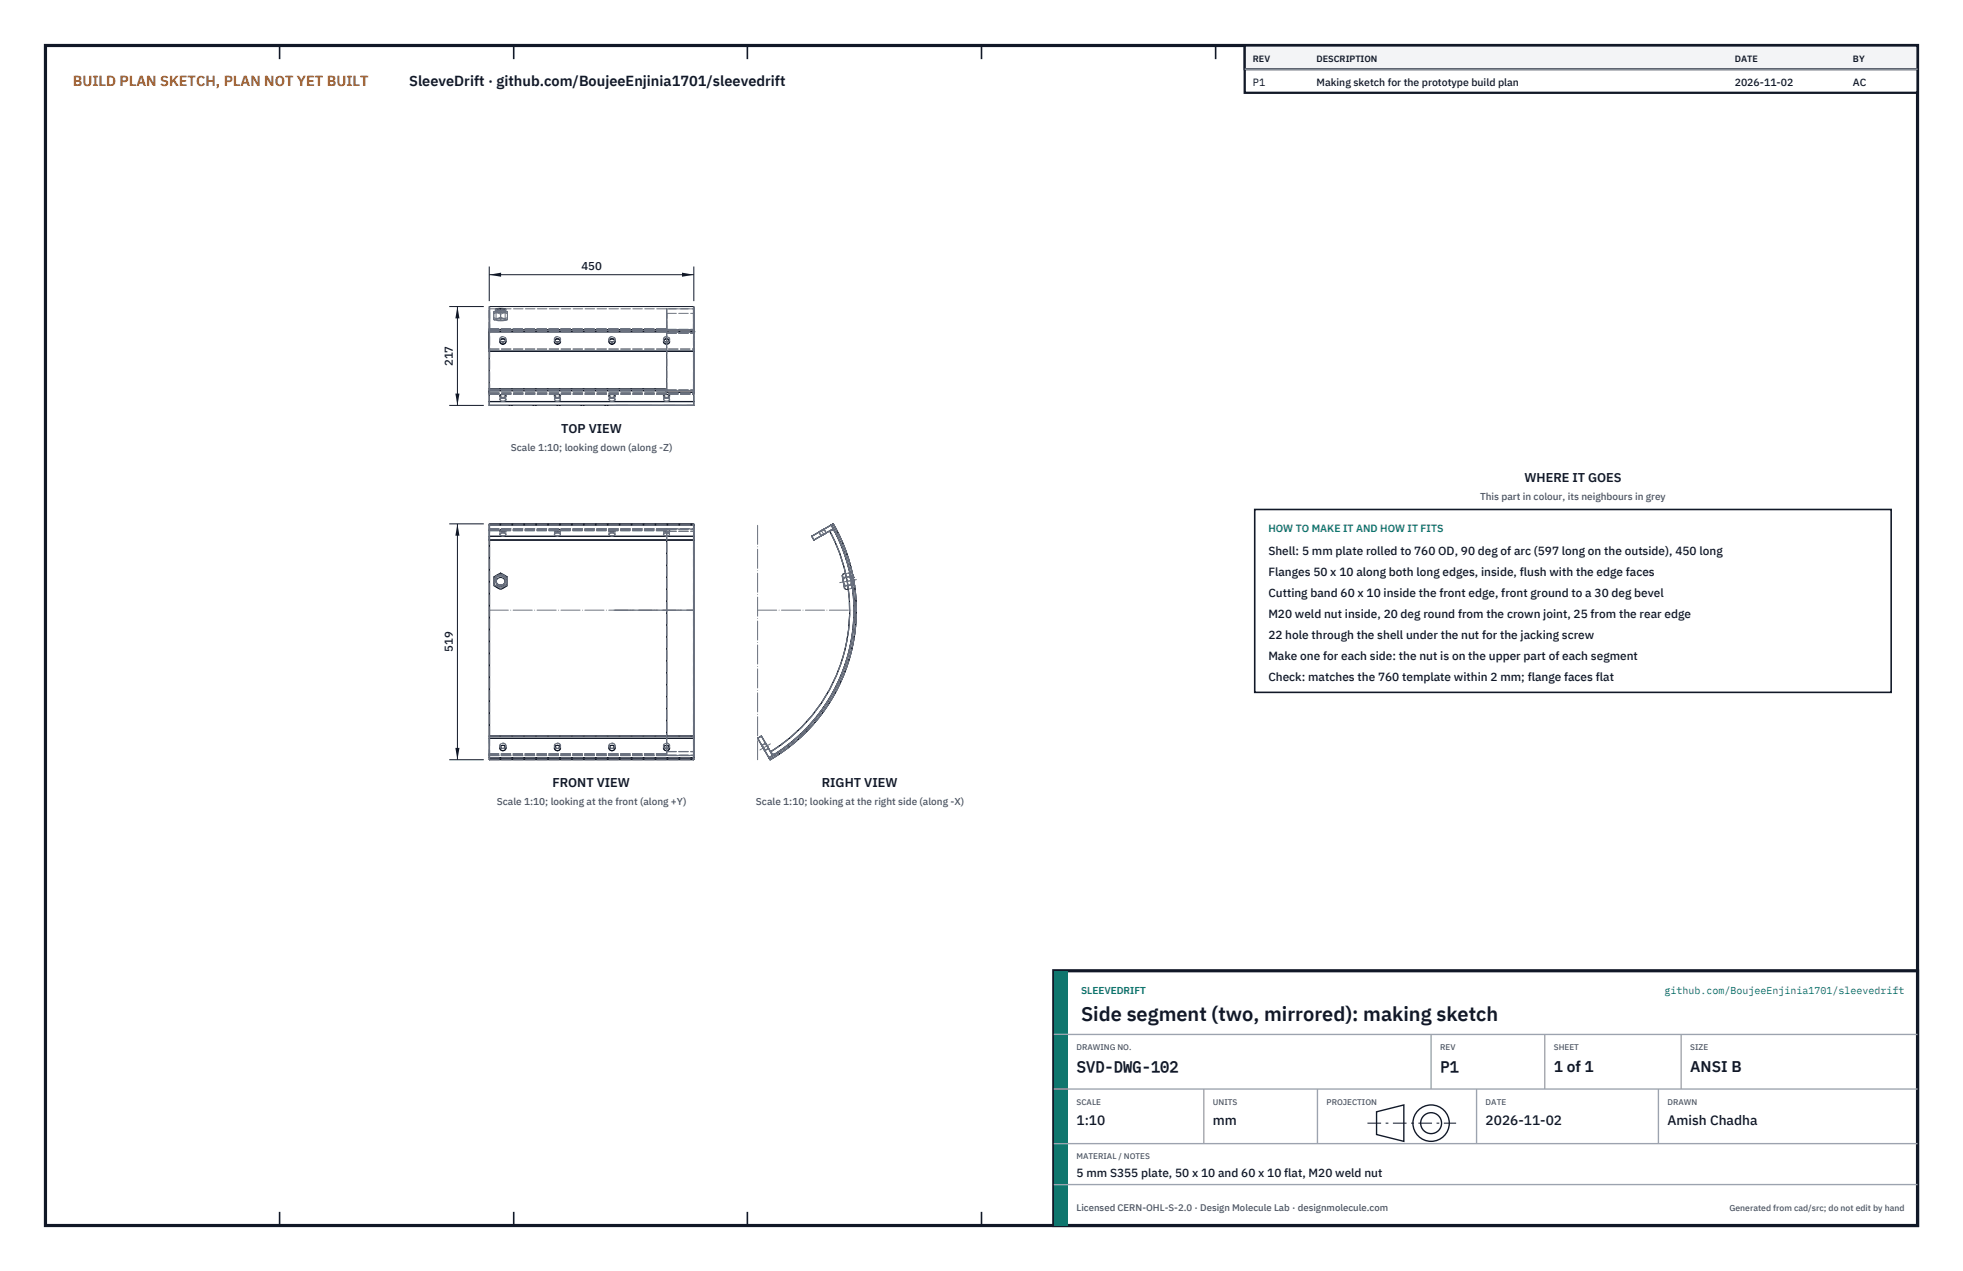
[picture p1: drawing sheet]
<svg xmlns="http://www.w3.org/2000/svg" width="432mm" height="279mm" viewBox="0 0 432 279" stroke-linecap="round" stroke-linejoin="round" font-family="sans-serif">
<path d="M10 10h411.8v259.4h-411.8z" fill="none" stroke="#111827" stroke-width=".7" stroke-linecap="butt"/>
<g fill="none" stroke="#111827" stroke-width=".35">
<path d="M61.5 10v3M113 10v3M164.4 10v3M215.9 10v3M267.4 10v3M318.9 10v3M370.3 10v3M61.5 266.4v3M113 266.4v3M164.4 266.4v3M215.9 266.4v3M267.4 266.4v3"/>
<path d="M318.9 266.4v3M370.3 266.4v3"/>
</g>
<g fill="none" stroke="#111727" stroke-width=".22">
<path d="M107.6 72.8l.1 .1zM107.6 77.2h.1M107.7 77.2h.1M107.7 72.9v.1M107.7 73v4.2M107.7 77.2h44.9M107.7 72.9h44.9M107.7 73h44.9M107.7 72.4v.1M107.7 72.9h.1M107.7 67.4l-.1 18.1M107.7 67.4v5"/>
<path d="M107.7 72.5v.4M107.7 72.4h44.8M107.7 72.5h44.8M107.7 72.8h44.8M107.7 67.4h44.8M108.9 67.9l1.4-.1 1 .2a2.95 2.95 0 0 1-2.4-.1zM109 68l1.1 .2M109 68h.1M109 68l1.1-.1 1.1 .1-1.1 .2M110 75.1a.66 .66 0 0 0 .6 .5 .66 .66 0 0 0 .7-.5M110 75.1a.66 .66 0 0 1 .6-.6 .66 .66 0 0 1 .7 .6M110 74.8l.6 .4z"/>
<path d="M110.1 68.2h.1M110.6 75.2l.6-.4zM122 75.1a.66 .66 0 0 0 .6 .5 .66 .66 0 0 0 .7-.5M122 75.1a.66 .66 0 0 1 .6-.6 .66 .66 0 0 1 .7 .6M122 74.8l.6 .4zM122.6 75.2l.6-.4zM134 75.1a.66 .66 0 0 0 .6 .5 .66 .66 0 0 0 .7-.5M134 75.1a.66 .66 0 0 1 .6-.6 .66 .66 0 0 1 .7 .6M134 74.8l.6 .4zM134.6 75.2l.6-.4zM146 75.1a.66 .66 0 0 0 .6 .5 .66 .66 0 0 0 .7-.5M146 75.1a.66 .66 0 0 1 .6-.6 .66 .66 0 0 1 .7 .6"/>
<path d="M146 74.8l.6 .4zM146.6 74.5v.7M146.6 75.2l.6-.4zM146.6 77.2l.1 9M152.5 72.4v.1M152.5 72.9h.1M152.5 67.4l.1 21.7M152.5 67.4v5M152.5 72.5l.1 .4M152.6 77.2h.1M152.6 72.9h.1M152.6 72.9v.1"/>
<path d="M152.6 73v15.2M152.6 72.8v.1M152.6 72.8h-.1M152.6 72.8l-.1 .1M107.6 85.9v.5M107.6 85.9v.6M107.6 85.5h.1M107.6 85.8v.1M107.6 85.9h.1M107.6 85.5h38.8M107.6 89.1h.1M107.6 85.5v.3"/>
<path d="M107.6 85.9v3.2M107.6 85.8h38.8M107.6 85.9h38.8M107.7 89.1h.1M107.7 88.2v.1M107.7 85.9v2.3M107.7 88.3v.8M107.7 89.1h44.9M107.7 88.3h44.9M107.7 88.2h44.9M110 86.8a.97 .97 0 0 1 1.3 .2 .88 .88 0 0 1-1.4 0zM110.1 86.9l.2-.1a.71 .71 0 0 1 1 .3 .89 .89 0 0 1-1.3 0z"/>
<path d="M122 86.8a.97 .97 0 0 1 1.3 .2 .87 .87 0 0 1-1.4 0zM122.1 86.9l.2-.1a.71 .71 0 0 1 1 .3 .89 .89 0 0 1-1.3 0zM134 86.8a.97 .97 0 0 1 1.3 .2 .88 .88 0 0 1-1.4 0zM134.1 86.9l.2-.1a.71 .71 0 0 1 1 .3 .89 .89 0 0 1-1.3 0zM146 86.8a.97 .97 0 0 1 1.3 .2 .87 .87 0 0 1-1.4 0zM146.1 86.9l.2-.1a.71 .71 0 0 1 1 .3 .89 .89 0 0 1-1.3 0zM146.4 85.8v.1M146.4 85.9h.1M146.4 85.5v.3M146.4 85.8h.2M146.7 86.2h.1M146.7 86.2h5.9"/>
<path d="M152.6 89.1h.1M152.6 88.2v.1M152.6 86.2h.1M152.6 88.3v.8M107.6 116.3h.1M107.6 116.4v.2M107.6 116.7h.1M107.6 115.4h.1M107.7 118.7h.1M107.6 115.2v51.3M107.7 117.9h.1M107.7 115.4l-.1 .1"/>
<path d="M107.7 115.4h.1M107.7 115.4v2.5M107.7 117.9v44.4M107.7 118.7h44.9M107.7 117.9h44.9M107.7 115.4h44.9M107.7 115.2h.1M107.7 115.2h-.1M107.7 115.3l-.1 .1M107.7 115.3v.1M107.7 115.2h44.8M107.7 115.2v.1"/>
<path d="M107.7 115.3h44.8M110 116.5a.97 .97 0 0 1 1.3 .1 .88 .88 0 0 1-1.4 0zM110.1 116.5l.2-.1a.71 .71 0 0 1 1 .3l-.5 .3h-.4l-.4-.2zM122 116.5a.97 .97 0 0 1 1.3 .1 .87 .87 0 0 1-1.4 0zM122.1 116.5l.2-.1a.71 .71 0 0 1 1 .3l-.5 .3h-.4l-.4-.2zM134 116.5a.97 .97 0 0 1 1.3 .1 .88 .88 0 0 1-1.4 0zM134.1 116.5l.2-.1a.71 .71 0 0 1 1 .3l-.5 .3h-.4l-.4-.2zM146 116.5a.97 .97 0 0 1 1.3 .1 .87 .87 0 0 1-1.4 0zM146.1 116.5l.2-.1a.71 .71 0 0 1 1 .3l-.5 .3h-.4l-.4-.2zM146.6 116.8v.2M146.6 118.7v43.1M146.7 116.8v.2"/>
<path d="M146.7 118.7v43.1M152.5 115.2h.1M152.5 115.3l.1 .1M152.5 115.3v.1M152.5 115.2v.1M152.6 118.7h.1M152.6 117.9h.1M152.6 115.4v.1M152.6 115.4h.1M152.6 115.4v2.5M152.6 117.9v44.4M152.6 115.2v51.3"/>
<path d="M178.6 117.9l.4 .8M178.6 117.9h.1M179 118.7h.1M182.5 116.8a36.5 36.5 0 0 1-13 48.4M182.5 116.7v.1M182.5 116.7l.1 .1M182.6 116.8a36.6 36.6 0 0 1-13 48.4M182.6 116.8h-.1M182.8 115.4h.1M182.8 115.4v.1M182.8 115.4l-4.2 2.5M182.8 115.5l-4.2 2.4"/>
<path d="M182.8 115.5l.5 .7M182.9 115.4l-.1 .1M182.9 115.4l.4 .8M182.9 115.4a37.5 37.5 0 0 1-13.7 51.2M182.9 115.3v.1M182.9 115.3l.1 .1M183 115.4a37.6 37.6 0 0 1-13.8 51.2M183 115.4h-.1M183.2 115.2h.1M183.2 115.2l-.3 .1M183.3 115.2a37.9 37.9 0 0 1-13.9 51.7M183.3 115.2l-.3 .2"/>
<path d="M183.3 116.2l-4.3 2.5M183.3 116.3h.1M183.3 116.3l-.3 .2M183.3 116.3l-4.2 2.4M183.3 116.2v.1M183.3 116.2h.1M183.3 116.3v.1M183.3 116.3l-.8 .4M183.3 115.2a38 38 0 0 1-13.9 51.8M183.3 115.2h.1M183.3 116.4a37.4 37.4 0 0 1-13.3 49.6M183.3 116.4l-.7 .4"/>
<path d="M183.4 116.3a37.5 37.5 0 0 1-13.3 49.7M183.4 116.3l-.1 .1M183.4 116.3l.1 .3M109.1 127.8a1 1 0 0 0 1 .8 1 1 0 0 0 1-.8M110.1 126l-1.5 .8v1.9l.5 .3a1.29 1.29 0 0 0 2 .1 1.02 1.02 0 0 0 .5-1.3v-.8M110.1 126l1.5 .8v.2M110.1 126.2l-1.5 .8M110.1 126.2l1.5 .8M110.1 126v.2M185.5 126.2l-.2 .4 .3 .4M185.5 126.2a1.98 1.98 0 0 0 0 1.7 1.98 1.98 0 0 0 .6 1.7M185.6 127v.9l.3 .8"/>
<path d="M185.9 128.7l-.1 .5 .3 .4M186 126.1l-.5 .1M186.2 126.9l-.6 .1M186.5 128.6l-.6 .1M186.6 129.5l-.5 .1M187.2 126.8l-.1-.3 .2 .5M187.2 127.2l.1 .1M187.3 127.5h.1M187.5 128.2v.2M187.5 126.5l.1 .5M187.5 128.5l.1 .2M187.6 126.4v.2"/>
<path d="M187.6 126.5v.2M187.7 126.8h.1M187.7 126.9v.1M187.7 126.9h.1M187.7 127.2l.1 .1M187.8 127.3v.1M187.8 127.5l.1 .4-.1-.2M187.8 128.1v.2M187.9 128.4v.2M187.9 128v.3zM187.9 128.4l.1 .3M188 128.5v.1"/>
<path d="M107.6 166.9l.1 .1M107.6 166.6l.1 .1M107.6 166.5h.1M107.6 166.5l.1 .1M107.6 166.6v.3M107.7 161.8h.1M107.7 162.3h.1M107.7 166.6h.1M107.7 162.3v4.2M107.7 162.3h44.9M107.7 166.5h44.9M107.7 161.8h44.9"/>
<path d="M107.7 166.6h-.1M107.7 167h.1M107.7 166.6v.1M107.7 167h44.8M107.7 166.7v.3M107.7 166.7h44.8M110 164.4a.66 .66 0 0 0 .6 .6 .66 .66 0 0 0 .7-.6M110 164.4a.66 .66 0 0 1 .6-.5 .66 .66 0 0 1 .7 .5M110 164.2l.6 .3zM110.6 164.5l.6-.3zM122 164.4a.66 .66 0 0 0 .6 .6 .66 .66 0 0 0 .7-.6M122 164.4a.66 .66 0 0 1 .6-.5 .66 .66 0 0 1 .7 .5"/>
<path d="M122 164.2l.6 .3zM122.6 164.5l.6-.3zM134 164.4a.66 .66 0 0 0 .6 .6 .66 .66 0 0 0 .7-.6M134 164.4a.66 .66 0 0 1 .6-.5 .66 .66 0 0 1 .7 .5M134 164.2l.6 .3zM134.6 164.5l.6-.3zM146 164.4a.66 .66 0 0 0 .6 .6 .66 .66 0 0 0 .7-.6M146 164.4a.66 .66 0 0 1 .6-.5 .66 .66 0 0 1 .7 .5M146 164.2l.6 .3zM146.6 163.9v.6M146.6 164.5l.6-.3zM152.5 167h.1"/>
<path d="M152.5 166.6v.1M152.5 166.7v.3M152.6 166.6h.1M152.6 162.3h.1M152.6 161.8h.1M152.6 162.3v4.2M152.6 165.2v1.4M152.6 166.9l-.1 .1M152.6 166.6l-.1 .1M152.6 166.5h.1M152.6 166.5v.1M152.6 166.6v.3"/>
<path d="M166.7 162.3l2.4 4.2M166.7 162.3h.1M167.5 161.8h.1M167.5 161.8l-.8 .5M167.5 161.8l2.4 4.3M167.5 161.8l2.5 4.2M169.1 166.5l.1 .1M169.1 166.5h.1M169.2 166.7l.1 .3M169.2 166.6v.1M169.2 166.6h.1M169.2 166.6l.2 .3"/>
<path d="M169.3 167h.1M169.4 166.9v.1M169.4 166.9l-.1 .1M169.5 165.3l.5 .7M169.5 165.2v.1M169.5 165.2h.1M169.6 165.2l-.1 .1M169.6 165.2l.4 .8M169.8 165.8l.2 .2M169.9 166.1h.1M169.9 166.1l-.8 .4M169.9 166.1l-.7 .5"/>
<path d="M170 166l-.1 .1M170 166h.1M170.3 165.9l-.2 .1"/>
<circle cx="110.6" cy="75" r=".65"/>
<circle cx="122.6" cy="75" r=".65"/>
<circle cx="134.6" cy="75" r=".65"/>
<circle cx="146.6" cy="75" r=".65"/>
<circle cx="110.1" cy="127.9" r="1"/>
<circle cx="110.1" cy="127.9" r="1.42"/>
<circle cx="110.6" cy="164.4" r=".65"/>
<circle cx="122.6" cy="164.4" r=".65"/>
<circle cx="134.6" cy="164.4" r=".65"/>
<circle cx="146.6" cy="164.4" r=".65"/>
</g>
<g fill="none" stroke="#6a7180" stroke-width=".22" stroke-dasharray="2.1 .5">
<path d="M107.6 72.9v-5.4M107.6 72.9v-5.1M107.6 67.8v5M107.6 72.5h.1M107.6 77.2v-.5M107.6 72.5v.2M107.6 72.5v-.1M107.6 72.7h.1M107.6 72.3v.1M107.6 72.7v-.4M107.6 72.3h.1M107.6 72.7h38.8"/>
<path d="M107.6 72.3h38.8M107.6 72.8l.1 .1M107.6 76.7h.1M107.6 76.7l.1 .1M107.6 72.5h38.8M107.6 72.4h38.8M107.7 72.4h44.9M107.7 72.4l-.1 .1M107.7 76.7h44.9M107.7 76.7v-4.2M107.7 72.5h44.9M107.7 76.7v.1"/>
<path d="M107.7 76.8h44.9M107.7 72.5h-.1M107.7 72.5v-.1M107.7 72.4v.1M107.7 77.2v-.4M107.7 72.5v.4M107.7 67.9l-.1-.1M107.7 67.9h44.8M107.7 72.9h44.8M107.7 67.9v5M108.6 68.7l.8-.3 .7 .1M108.6 69v-.4"/>
<path d="M108.6 68.6v.1M108.6 69.8v.4M108.6 70.2v-.1M108.6 70.1l.8 .3 .7-.1M108.6 68.7v1.1M108.6 69v1.1M108.7 68.5l1.4-.2M108.7 70.3l.3-.2 1.1-.1M108.7 68.5l-.1 .1M108.7 70.3l-.1-.1M109 68.4h.1M109 68h.1"/>
<path d="M109 68.4v-.4M109 68l1.1 .3M109 68.4l1.1 .2M109.1 68.5l1-.2M109.1 70.3l1-.2M109.1 68.5v1.8M110 75.1v-.5M110 74.6a.66 .66 0 0 1 .6-.6 .66 .66 0 0 1 .7 .6M110 74.8v-.2M110.1 68.5l.8-.1 .7 .3M110.1 68.5v1.2M110.1 69.1l-.7-.3-.8 .2"/>
<path d="M110.1 68.3l1.4 .2M110.1 69.7l-.7 .3-.8-.2M110.1 70.3l.8 .1 .7-.3M110.1 70l1.1 .1 .3 .2M110.1 69.1v1.2M110.1 68.3l1 .2M110.1 70.1l1 .2M110.1 68.2v.1M110.1 68.3l1.1-.3M110.1 68.6l1.1-.2M110.1 68.6v.1M110.1 68.7l1.2-.2-1.2-.2-1.2 .2 1.2 .2"/>
<path d="M110.6 75.2a.65 .65 0 0 1-.6-.9 .65 .65 0 0 1 1.1-.2 .6 .6 0 0 1 .1 .7 .6 .6 0 0 1-.6 .4M111.1 68.5a2.96 2.96 0 0 1-2 0M111.1 70.3a2.97 2.97 0 0 1-2 0M111.1 68.5v1.8M111.2 68h.1M111.2 68.4v-.4M111.2 68.4h.1M111.2 68.4l-1.1-.2-1.1 .2M111.2 68.4l-1.1-.1-1.1 .1M111.3 74.6l-.1 .2M111.3 75.1v-.5M111.5 68.5a3.5 3.5 0 0 1-2.8 0"/>
<path d="M111.5 70.3a4.9 4.9 0 0 1-2.8 0M111.5 68.5l.1 .1M111.5 70.3l.1-.1M111.6 68.7v1.1M111.6 69.8l-.7 .2-.8-.3M111.6 69l-.7-.2-.8 .3M111.6 68.7v-.1M111.6 68.6v.4M111.6 69v1.1M111.6 70.1v.1M111.6 70.2v-.4M122 75.1v-.5"/>
<path d="M122 74.6a.66 .66 0 0 1 .6-.6 .66 .66 0 0 1 .7 .6M122 74.8v-.2M122.6 75.2a.65 .65 0 0 1-.6-.9 .65 .65 0 0 1 1.1-.2 .6 .6 0 0 1 .1 .7 .6 .6 0 0 1-.6 .4M123.3 74.6l-.1 .2M123.3 75.1v-.5M134 75.1v-.5M134 74.6a.66 .66 0 0 1 .6-.6 .66 .66 0 0 1 .7 .6M134 74.8v-.2M134.6 75.2a.65 .65 0 0 1-.6-.9 .65 .65 0 0 1 1.1-.2 .6 .6 0 0 1 .1 .7 .6 .6 0 0 1-.6 .4M135.3 74.6l-.1 .2M135.3 75.1v-.5M146 75.1v-.5"/>
<path d="M146 74.6a.66 .66 0 0 1 .6-.6 .66 .66 0 0 1 .7 .6M146 74.8v-.2M146.4 72.5v.2M146.4 72.5v-.1M146.4 72.7h.1M146.4 72.3v.1M146.4 72.7v-.4M146.4 72.3h.1M146.6 77.2v-2M146.6 74.5v-6.6M146.6 67.9v4.5M146.6 73.2v-.8"/>
<path d="M146.6 74.5v-5.7M146.6 68.8v4.4M146.6 73.2l.1 .1M146.6 75.2a.65 .65 0 0 1-.6-.9 .65 .65 0 0 1 1.1-.2 .6 .6 0 0 1 .2 .7 .6 .6 0 0 1-.7 .4M146.6 72.4h.1M146.6 72.4l.1 .1M146.6 73.2h.1M146.7 67.9h5.9M146.7 67.9h-.1M146.7 73.3h5.9M146.7 68.9l-.1-.1M146.7 68.9h5.9"/>
<path d="M146.7 72.4h5.9M146.7 67.9v4.5M146.7 72.4v.1M146.7 72.5h5.9M146.7 73.2v-.7M146.7 73.2h5.9M146.7 73.3h.1M146.7 73.3v-.1M146.7 68.9v4.4M147.3 74.6l-.1 .2M147.3 75.1v-.5M152.5 67.9l.1-.1"/>
<path d="M152.5 67.9v5M152.6 67.9h.1M152.6 68.9v-.1M152.6 73.3v-.1M152.6 76.7v-4.2M152.6 76.7v.1M152.6 72.5h.1M152.6 72.5v-.1M152.6 72.4v.1M152.6 77.2v-.4M152.6 72.5v.4M152.6 67.9v4.5"/>
<path d="M152.6 73.2v-.7M152.6 77.2v-8.3M152.6 68.9v4.4M152.6 73.3h.1M152.6 67.8v5M152.6 76.7v-3.8M152.6 72.9v-.4M152.6 77.2v-.5M152.6 77.2v-4.3M152.6 73.2v-.3M152.6 72.9v-.5M152.6 72.8v-4"/>
<path d="M152.6 68.8v4.4M152.6 72.8l-.1 .1M152.6 76.7h.1M152.6 72.4h.1M152.6 73.2h.1M152.6 73.2v.1M107.6 85.9v-.4M107.6 86.4v.1M107.6 85.9h.1M107.6 85.7v-.2M107.6 85.7v.1M107.6 85.5h.1"/>
<path d="M107.6 85.9v-.1M107.6 86.5l.1 .1M107.6 86.4l.1-.1M107.6 86.4h.1M107.6 85.9l.1-.1M107.6 85.7h38.8M107.6 85.5h38.8M107.6 85.8h38.8M107.6 85.9h38.8M107.7 85.8h38.7M107.7 85.8l-.1 .1M107.7 89.1v-2.4"/>
<path d="M107.7 86.7h44.9M107.7 86.7l-.1-.1M107.7 86.6v.1M107.7 86.6h44.9M107.7 86.6h-.1M107.7 86.6v-.8M107.7 85.8h44.9M107.7 85.8v.1M107.7 85.8h.1M107.7 86.6h44.8M107.7 86.3h44.8M107.7 86.3v-18.9"/>
<path d="M107.7 86.3v.1M107.7 86.4h44.8M107.7 86.4v.2M107.7 86.6h.1M107.7 86.6v-18.7M110 87.8l.6-.3M110 87.1v.7M110.6 87.5l.7 .3M110.6 87.5l.4 .1 .3 .3a.88 .88 0 0 1-1.4 0l.4-.3 .3-.1M111.3 87.1v.7M111.3 87.8a.81 .81 0 0 1-1.3 0M111.3 87.1a.81 .81 0 0 1-1.3 0"/>
<path d="M122 87.8l.6-.3M122 87.1v.7M122.6 87.5l.7 .3M122.6 87.5l.4 .1 .3 .3a.87 .87 0 0 1-1.4 0l.4-.3 .3-.1M123.3 87.1v.7M123.3 87.8a.81 .81 0 0 1-1.3 0M123.3 87.1a.81 .81 0 0 1-1.3 0M134 87.8l.6-.3M134 87.1v.7M134.6 87.5l.7 .3M134.6 87.5l.4 .1 .3 .3a.88 .88 0 0 1-1.4 0l.4-.3 .3-.1M135.3 87.1v.7"/>
<path d="M135.3 87.8a.81 .81 0 0 1-1.3 0M135.3 87.1a.81 .81 0 0 1-1.3 0M146 87.8l.6-.3M146 87.1v.7M146.4 85.7v-.2M146.4 85.7v.1M146.4 85.5h.1M146.4 85.9v-.1M146.6 85.7v.5M146.6 87.5l.7 .3M146.6 85.8h6M146.6 87.5l.4 .1 .3 .3a.87 .87 0 0 1-1.4 0l.4-.3 .3-.1"/>
<path d="M146.6 85.7h.1M146.6 85.7l.1 .1M146.7 85.7h5.9M146.7 85.7v-17.8M146.7 85.8v-.1M146.7 85.8h5.9M146.7 85.8v.4M146.7 86.2v-17.3M147.3 87.1v.7M147.3 87.8a.81 .81 0 0 1-1.3 0M147.3 87.1a.81 .81 0 0 1-1.3 0M152.5 86.6l.1-.1"/>
<path d="M152.5 86.3v-18.9M152.5 86.4v-.1M152.5 86.4v.2M152.5 86.6v-18.7M152.5 86.6h.1M152.6 89.1v-2.4M152.6 86.7v-.1M152.6 86.6v.1M152.6 86.6h.1M152.6 86.6v-.8M152.6 85.8v.1M152.6 85.8v.4"/>
<path d="M152.6 85.8h.1M152.6 85.7v-17.8M152.6 85.8v-.1M152.6 86.4v-18.5M152.6 86.4v.1M152.6 86.5v-18.7M152.6 89.1v-2.5M152.6 86.6v-.7M152.6 85.9v.3M152.6 85.7v.5M152.6 85.9v-.1M152.6 86.4l-.1-.1"/>
<path d="M152.6 86.4h-.1M152.6 86.5l-.1 .1M152.6 85.7h.1M152.6 85.7v.1M107.6 118.7v-3.5M107.6 117.9v-2.5M107.6 118.7v-2.5M107.6 116.2v-.7M107.6 116.3v.1M107.6 116.3h.1M107.6 116.6v-.3M107.6 116.7h.1"/>
<path d="M107.6 116.7v-.1M107.6 116.3h38.8M107.6 116.7h38.8M107.6 115.2h.1M107.6 115.5l.1-.1M107.6 116.4h38.8M107.6 116.6h38.8M107.6 115.4h.1M107.7 118.7v-2.4M107.7 116.3h44.9M107.7 116.3l-.1-.1M107.7 116.2v.1"/>
<path d="M107.7 116.2h44.9M107.7 116.2h-.1M107.7 116.2v-.8M107.7 115.4h44.9M107.7 115.4h.1M107.7 115.2h44.8M107.7 115.2h.1M107.7 115.4h44.8M107.7 118.7v-3.3M110 117.5a.86 .86 0 0 1 1.3-.1v.1M110 116.7v.8M110 117.5a.81 .81 0 0 1 1.3 0"/>
<path d="M110.6 117.8h-.3l-.4-.3a.87 .87 0 0 1 1.4 0l-.3 .3h-.4M110.6 117.8l-.6-.3M110.6 117l-.6-.3M111.3 116.7v.8M111.3 117.5l-.2 .2-.5 .1M111.3 116.7l-.2 .2-.5 .1M122 117.5a.86 .86 0 0 1 1.3-.1v.1M122 116.7v.8M122 117.5a.81 .81 0 0 1 1.3 0M122.6 117.8h-.3l-.4-.3a.87 .87 0 0 1 1.4 0l-.3 .3h-.4M122.6 117.8l-.6-.3M122.6 117l-.6-.3"/>
<path d="M123.3 116.7v.8M123.3 117.5l-.2 .2-.5 .1M123.3 116.7l-.2 .2-.5 .1M134 117.5a.86 .86 0 0 1 1.3-.1v.1M134 116.7v.8M134 117.5a.81 .81 0 0 1 1.3 0M134.6 117.8h-.3l-.4-.3a.87 .87 0 0 1 1.4 0l-.3 .3h-.4M134.6 117.8l-.6-.3M134.6 117l-.6-.3M135.3 116.7v.8M135.3 117.5l-.2 .2-.5 .1M135.3 116.7l-.2 .2-.5 .1"/>
<path d="M146 117.5a.86 .86 0 0 1 1.3-.1v.1M146 116.7v.8M146 117.5a.81 .81 0 0 1 1.3 0M146.4 116.3v.1M146.4 116.3h.1M146.4 116.4v.2M146.4 116.6v-.3M146.4 116.6v.1M146.4 116.7h.1M146.4 116.7v-.1M146.6 116.8v-.4M146.6 118.7v-1.7"/>
<path d="M146.6 117.8h-.3l-.4-.3a.87 .87 0 0 1 1.4 0l-.3 .3h-.4M146.6 117.8l-.6-.3M146.6 117l-.6-.3M146.6 116.4l.1-.1M146.6 116.8l.1-.1M146.6 116.8h.1M146.7 116.3h5.9M146.7 116.3l-.1 .1M146.7 116.3h.1M146.7 116.7v-.4M146.7 116.7h5.9M146.7 116.8v-.1"/>
<path d="M146.7 116.8h5.9M146.7 118.7v-1.7M147.3 116.7v.8M147.3 117.5l-.2 .2-.5 .1M147.3 116.7l-.2 .2-.5 .1M152.5 115.2h.1M152.5 115.4h.1M152.6 118.7v-2.4M152.6 116.3v-.1M152.6 116.2v.1M152.6 116.2h.1M152.6 116.2v-.8"/>
<path d="M152.6 115.4h.1M152.6 116.3h.1M152.6 116.7v-.4M152.6 118.7v-1.9M152.6 116.8v-.1M152.6 115.4h-.1M152.6 118.7v-3.5M152.6 118.7v-2.5M152.6 116.8v-.4M152.6 116.4v-.1M152.6 115.2h-.1M152.6 115.5v-.1"/>
<path d="M152.6 116.8h.1M178.6 117.9l.4 .8M178.6 117.9h.1M179 118.7h.1M179 118.7l4.3-2.5M179.1 118.7l4.2-2.4M179.1 118.7h-.1M180.1 117l1.2-.7M180.2 117l.4 .8M180.2 117h-.1M180.2 117l1.1-.7M180.6 117.8l1.2-.7"/>
<path d="M180.6 117.8h.1M180.6 117.8l1.1-.7M181.3 116.3l.4 .8M181.3 116.3h.1M181.3 116.3l-1.1 .7M181.3 116.3l-1.2 .7M181.7 117.1h.1M181.7 117.1l-1.1 .7M181.8 117.1l-1.2 .7M182.5 116.7l.8-.4M182.6 116.8l.7-.4M182.6 116.8l-.1-.1"/>
<path d="M182.6 116.8h-.1M182.8 115.4l-4.2 2.5M182.8 115.4v.1M182.8 115.5l-4.2 2.4M182.8 115.5l.1-.1M182.9 115.4v-.1M182.9 115.3l.3-.1M183 115.4l.3-.2M183 115.4l-.1-.1M183 115.4h-.1M183 116.5l.1 .1M183.1 116.4v.2"/>
<path d="M183.1 116.6l.3 .1M183.3 115.2h.1M183.3 115.2h-.1M183.3 116.2l-.5-.7M183.3 116.3l-.2 .1M183.3 116.3h.1M183.3 116.3v-.1M183.3 116.2v.1M183.3 116.2l-.4-.8M183.3 116.2h.1M183.3 116.4l.1-.1M183.3 116.4v-.1"/>
<path d="M183.4 116.3h-.1M183.4 116.7l.1-.1M183.5 116.6l-.1-.3M108.6 128.5l1.5 .9M108.6 126.8v1.7M108.6 128.5v.2M109 127.6v-.1M109 127.6a1.09 1.09 0 0 1 1.1-1.1M109 127.5h.1M109 127.5a1.09 1.09 0 0 1 1.1-1M109 127.6h.1M109.1 127.6v.2"/>
<path d="M109.1 127.6v.3M110.1 129.4l1.5-.9M110.1 129.4v.2M110.1 129a1.41 1.41 0 0 0 1.3-2 1.41 1.41 0 0 0-2.3-.3 1.41 1.41 0 0 0 .6 2.3h.4M110.1 126.5a1.09 1.09 0 0 1 1.1 1.1M110.1 126.4a1.17 1.17 0 0 1 1.1 1.7 1.17 1.17 0 0 1-2 .1 1.17 1.17 0 0 1 .7-1.8h.2M110.1 126.4v.1M110.1 126.5a1.09 1.09 0 0 1 1.1 1M110.1 126.5h.1M110.1 126.5a1.16 1.16 0 0 1 1 1.7 1.16 1.16 0 0 1-1.9 .1 1.16 1.16 0 0 1 .7-1.8h.2M111.1 127.8v-.2M111.1 127.6a1 1 0 0 0-1-1 1 1 0 0 0-1 1"/>
<path d="M111.1 127.6v.3M111.2 127.5a1.1 1.1 0 0 1-1.1 1.1 1.1 1.1 0 0 1-1.1-1.1M111.2 127.6v-.1M111.2 127.5h.1M111.2 127.6h.1M111.2 127.6a1.1 1.1 0 0 1-1.1 1.1 1.1 1.1 0 0 1-1.1-1.1M111.6 128.5v.2M111.6 128.5v-1.7M185.2 126.5l.5 2.8M185.3 127l.4 1.9M185.6 127l-.3-.4 .2-.4M185.7 128.9l-.4-1.9"/>
<path d="M185.9 128.7l-.3-.8v-.9M186.1 129.6l-.3-.4 .1-.5M186.7 126l.3 .4-.2 .4M186.7 126l-.7 .1M186.8 126.8l.4 .8-.1 .9M186.8 126.8l.2-.4-.3-.4M186.8 126.8l-.6 .1M186.8 126.8l-1.2 .2M187 126.2l.5 2.8M187 126.2l-.3-.2M187.1 126.5h.1M187.1 126.6l.3 2"/>
<path d="M187.1 126.6l-1.8 .4M187.1 128.5l-.6 .1M187.1 128.5l.3 .4-.1 .5M187.1 128.5l.1-.9-.4-.8M187.1 128.5l-1.2 .2M187.2 126.8v.4M187.2 126.5h.3M187.2 126.5l.4 2.2M187.3 129.4l.1-.5-.3-.4M187.3 129.4l-.7 .1M187.3 129.4l.2-.4M187.3 127.3v.2"/>
<path d="M187.3 127.5l.2 1.3-.4-2.3M187.4 128.6l-.3-2M187.4 128.6l-1.7 .3M187.5 128.2l-.2-1.2M187.5 129l-.5-2.8M187.5 126.5l.4 2.1M187.5 128.5v-.1M187.6 128.7l.3-.1M187.6 128.7l-.1 .1M187.6 126.4l-.1 .1M187.6 126.4v.1M187.6 126.7l.2 .6"/>
<path d="M187.7 126.8l-.1-.2M187.7 126.9v-.1M187.7 126.9h.1M187.7 127.2v-.2M187.8 127.4v.1M187.8 128.1l-.2-1.1M187.8 127.7v-.4M187.9 127.9v.1M187.9 128.4l-.1-.1M187.9 128v-.2M187.9 128.6l.1 .1M187.9 128.3l.1 .2"/>
<path d="M187.9 128.4v-.1M188 128.6h.1M188 128.7v-.1M107.6 166.9v-5.1M107.6 166.6v-4.8M107.6 166.5v-.4M107.6 166.1v-4.3M107.6 166v-.1M107.6 166h.1M107.6 165.9v-.1M107.6 165.8v.2M107.6 165.8v-.1"/>
<path d="M107.6 165.7h.1M107.6 165.7v.1M107.6 166h38.8M107.6 165.7h38.8M107.6 166.1h.1M107.6 161.8h.1M107.6 165.9h38.8M107.6 165.8h38.8M107.7 166.6v-.5M107.7 166.1h44.9M107.7 161.8h.1M107.7 161.8h44.9"/>
<path d="M107.7 166l-.1 .1M107.7 166v-4.2M107.7 166v.1M107.7 166h44.9M107.7 166.6h.1M107.7 167h44.8M107.7 167v-51.8M107.7 166.6h44.8M107.7 166.6v-4.8M110 164v.4M110 164v.2M110.6 164.6a.65 .65 0 0 0 .6-1 .65 .65 0 0 0-1.1-.1 .6 .6 0 0 0-.1 .7 .6 .6 0 0 0 .6 .4"/>
<path d="M111.2 164.2l.1-.2M111.3 164v.4M111.3 164a.66 .66 0 0 0-.7-.6 .66 .66 0 0 0-.6 .6M122 164v.4M122 164v.2M122.6 164.6a.62 .62 0 0 0 .6-.9 .62 .62 0 0 0-1.1-.2 .62 .62 0 0 0 .2 1l.3 .1M123.2 164.2l.1-.2M123.3 164v.4M123.3 164a.66 .66 0 0 0-.7-.6 .66 .66 0 0 0-.6 .6M134 164v.4M134 164v.2M134.6 164.6a.62 .62 0 0 0 .6-.9 .62 .62 0 0 0-1.1-.2 .62 .62 0 0 0 .2 1l.3 .1"/>
<path d="M135.2 164.2l.1-.2M135.3 164v.4M135.3 164a.66 .66 0 0 0-.7-.6 .66 .66 0 0 0-.6 .6M146 164v.4M146 164v.2M146.4 166v-.1M146.4 166h.1M146.4 165.9v-.1M146.4 165.8v.2M146.4 165.8v-.1M146.4 165.7h.1M146.4 165.7v.1"/>
<path d="M146.6 166v-49.6M146.6 166v-.8M146.6 165.2v-.7M146.6 163.9v-2.1M146.6 166h.1M146.6 164.6a.62 .62 0 0 0 .6-.9 .62 .62 0 0 0-1.1-.2 .62 .62 0 0 0 .2 1l.3 .1M146.6 165.2l.1 .1M146.6 165.2h.1M146.7 166h5.9M146.7 166v-49.7M146.7 166h.1M146.7 166v-.7"/>
<path d="M146.7 165.3h5.9M146.7 165.3v-.1M146.7 165.2h5.9M146.7 165.2v-3.4M147.2 164.2l.1-.2M147.3 164v.4M147.3 164a.66 .66 0 0 0-.7-.6 .66 .66 0 0 0-.6 .6M152.5 167v-51.8M152.5 166.6v-51.2M152.5 166.6h.1M152.6 166.6h-.1M152.6 166h.1"/>
<path d="M152.6 166.6v-.5M152.6 161.8h.1M152.6 166v.1M152.6 166v-4.2M152.6 166v-49.7M152.6 166v-.7M152.6 165.2v-3.4M152.6 165.3v-.1M152.6 166.9v-4.6M152.6 165.2v-49.8M152.6 166.5v-.4M152.6 166.1v-4.3"/>
<path d="M152.6 166v-49.6M152.6 166v-.8M152.6 166.1h.1M152.6 165.2v.1M152.6 165.2h.1M166.7 162.3l2.4 4.2M166.7 162.3h.1M167.5 161.8l-.8 .5M167.5 161.8h.1M167.5 163.8l.7 1.3M167.6 163.9l-.1-.1M167.6 163.9l.6 1.1"/>
<path d="M168.2 165.1l-.7-1.3M168.2 165.1v-.1M168.2 165l-.6-1.1M168.4 163.4l-.8 .5M168.4 163.4v-.1M168.4 163.4l.6 1.1M168.4 163.3l.7 1.3M169 164.5l-.8 .5M169 164.5l.1 .1M169 164.5l-.6-1.1M169.1 166.5h.1M169.1 164.6l-.7-1.3"/>
<path d="M169.1 166.5l.8-.4M169.2 166.6l-.1-.1M169.2 166.6l.7-.5M169.2 166.7v-.1M169.2 166.6a37.5 37.5 0 0 0 13.7-51.2M169.2 166.6a37.6 37.6 0 0 0 13.8-51.2M169.2 166.6v.1M169.2 166.6h.1M169.3 167l-.1-.3M169.4 166.9v.1M169.4 166.9a37.9 37.9 0 0 0 13.9-51.7M169.4 166.9l-.1 .1"/>
<path d="M169.4 166.9l-.2-.3M169.4 167a38 38 0 0 0 13.9-51.8M169.4 167h-.1M169.5 165.3v-.1M169.5 165.2a36.5 36.5 0 0 0 13-48.4M169.6 165.2a36.6 36.6 0 0 0 13-48.4M169.6 165.2l-.1 .1M169.6 165.2h-.1M169.8 165.8l.2 .2M169.9 166.1l-2.4-4.3M169.9 166.1h.1M169.9 165.7l-.1 .1"/>
<path d="M170 166l-2.5-4.2M170 166l-.1 .1M170 166h.1M170 166l-.5-.7M170 166a37.4 37.4 0 0 0 13.3-49.6M170 166l-.4-.8M170.1 166a37.5 37.5 0 0 0 13.3-49.7M170.1 166l.2-.1M170.1 166h-.1M170.3 165.8l-.4-.1M170.3 165.9v-.1"/>
</g>
<path d="M107.6 89.1h45M135.1 89.1h17.5M135.4 89.1h17.2M180.7 116.7l.5 .7M107.6 134.1h45M135.1 134.1h17.5M135.4 134.1h17.2M166.6 134.1h21.8M186.6 127.7l1.8-.3M188 127.5l-3.3 .6M166.6 167v-51.8M169.5 163.5l-2.3 1.4" fill="none" stroke="#6a7180" stroke-width=".22" stroke-dasharray="4.2 .5 0 .5"/>
<path d="M107.6 58.6v7.6M152.6 58.6v7.6M107.6 60.4h45" fill="none" stroke="#111827" stroke-width=".22"/>
<path d="M107.6 60.4l2.6-.5v.9zM150 59.9v.9l2.6-.4z" fill="#111827"/>
<path d="M98.8 67.4h7.6M100.6 67.4v21.7M98.8 89.1h7.6" fill="none" stroke="#111827" stroke-width=".22"/>
<path d="M100.6 67.4l-.4 2.6h.9zM100.2 86.5h.9l-.5 2.6z" fill="#111827"/>
<path d="M98.8 115.2h7.6M100.6 115.2v51.8M98.8 167h7.6" fill="none" stroke="#111827" stroke-width=".22"/>
<path d="M100.6 115.2l-.4 2.6h.9zM100.2 164.4h.9l-.5 2.6z" fill="#111827"/>
<path d="M276 112h140v40.2h-140z" fill="#fff" stroke="#111827" stroke-width=".35"/>
<path d="M273.8 10h148v10.4h-148z" fill="#fff" stroke="#111827" stroke-width=".5"/>
<path d="M273.8 10h148v5.2h-148z" fill="#f3f4f6" stroke="#111827" stroke-width=".5"/>
<path d="M273.8 15.2h148" fill="none" stroke="#9ca3af" stroke-width=".3"/>
<path d="M231.8 213.4h190v56h-190z" fill="#fff" stroke="#111827" stroke-width=".7" stroke-linecap="butt"/>
<path d="M231.8 213.4h3v56h-3z" fill="#0f766e"/>
<path d="M231.8 227.4h190M231.8 239.4h190M264.8 239.4v12M289.8 239.4v12M314.8 227.4v12M324.8 239.4v12M339.8 227.4v12M364.8 239.4v12M369.8 227.4v12M231.8 251.4h190M231.8 260.4h190" fill="none" stroke="#9ca3af" stroke-width=".3"/>
<g fill="none" stroke="#111827" stroke-width=".3">
<path d="M302.8 244.4l6-1.5v8l-6-1.5z"/>
<circle cx="314.8" cy="246.9" r="4"/>
<circle cx="314.8" cy="246.9" r="2.3"/>
</g>
<path d="M300.8 246.9h19.5" fill="none" stroke="#111827" stroke-width=".22" stroke-dasharray="3 1 .6 1" stroke-linecap="butt"/>
<text font-size="4.4" fill="#111827" x="237.8" y="224.4">Side segment (two, mirrored): making sketch</text>
<g font-size="3.4" fill="#111827">
<text x="236.8" y="235.6">SVD-DWG-102</text>
<text x="316.8" y="235.6">P1</text>
<text x="341.8" y="235.6">1 of 1</text>
<text x="371.8" y="235.6">ANSI B</text>
</g>
<text font-size="3.2" fill="#b45309" x="16" y="19">BUILD PLAN SKETCH, PLAN NOT YET BUILT</text>
<text font-size="3.2" fill="#111827" x="90" y="19">SleeveDrift · github.com/BoujeeEnjinia1701/sleevedrift</text>
<g font-size="3" fill="#111827">
<text x="236.8" y="247.2">1:10</text>
<text x="266.8" y="247.2">mm</text>
<text x="326.8" y="247.2">2026-11-02</text>
<text x="366.8" y="247.2">Amish Chadha</text>
</g>
<g font-size="2.8" fill="#111827">
<text x="123.4" y="95.1">TOP VIEW</text>
<text x="335.3" y="106">WHERE IT GOES</text>
<text x="121.5" y="173">FRONT VIEW</text>
<text x="180.8" y="173">RIGHT VIEW</text>
</g>
<g font-size="2.6" fill="#111827">
<text x="279" y="122">Shell: 5 mm plate rolled to 760 OD, 90 deg of arc (597 long on the outside), 450 long</text>
<text x="279" y="126.6">Flanges 50 x 10 along both long edges, inside, flush with the edge faces</text>
<text x="279" y="131.2">Cutting band 60 x 10 inside the front edge, front ground to a 30 deg bevel</text>
<text x="279" y="135.8">M20 weld nut inside, 20 deg round from the crown joint, 25 from the rear edge</text>
<text x="279" y="140.4">22 hole through the shell under the nut for the jacking screw</text>
<text x="279" y="145">Make one for each side: the nut is on the upper part of each segment</text>
<text x="279" y="149.6">Check: matches the 760 template within 2 mm; flange faces flat</text>
<text x="236.8" y="258.8">5 mm S355 plate, 50 x 10 and 60 x 10 flat, M20 weld nut</text>
</g>
<g font-size="2.5" fill="#111827">
<text x="127.9" y="59.4">450</text>
<text x="99.6" y="80.5" transform="rotate(-90 99.6 80.5)">217</text>
<text x="99.6" y="143.3" transform="rotate(-90 99.6 143.3)">519</text>
</g>
<g font-size="2.3" fill="#111827">
<text x="275.6" y="18.8">P1</text>
<text x="289.6" y="18.8">Making sketch for the prototype build plan</text>
<text x="381.6" y="18.8">2026-11-02</text>
<text x="407.6" y="18.8">AC</text>
</g>
<text font-size="2.3" fill="#0f766e" x="279" y="117">HOW TO MAKE IT AND HOW IT FITS</text>
<g font-size="2.2" fill="#4b5563">
<text x="112.4" y="99.1">Scale 1:10; looking down (along -Z)</text>
<text x="325.6" y="110">This part in colour, its neighbours in grey</text>
<text x="109.3" y="177">Scale 1:10; looking at the front (along +Y)</text>
<text x="166.3" y="177">Scale 1:10; looking at the right side (along -X)</text>
</g>
<g font-size="2.2" fill="#0f766e">
<text x="237.8" y="218.4">SLEEVEDRIFT</text>
<text x="366.2" y="218.4">github.com/BoujeeEnjinia1701/sleevedrift</text>
</g>
<text font-size="2.1" fill="#4b5563" x="236.8" y="266.2">Licensed CERN-OHL-S-2.0 · Design Molecule Lab · designmolecule.com</text>
<g font-size="2" fill="#111827">
<text x="275.6" y="13.6">REV</text>
<text x="289.6" y="13.6">DESCRIPTION</text>
<text x="381.6" y="13.6">DATE</text>
<text x="407.6" y="13.6">BY</text>
</g>
<text font-size="1.9" fill="#4b5563" x="380.4" y="266.2">Generated from cad/src; do not edit by hand</text>
<g font-size="1.8" fill="#4b5563">
<text x="236.8" y="230.8">DRAWING NO.</text>
<text x="316.8" y="230.8">REV</text>
<text x="341.8" y="230.8">SHEET</text>
<text x="371.8" y="230.8">SIZE</text>
<text x="236.8" y="242.8">SCALE</text>
<text x="266.8" y="242.8">UNITS</text>
<text x="291.8" y="242.8">PROJECTION</text>
<text x="326.8" y="242.8">DATE</text>
<text x="366.8" y="242.8">DRAWN</text>
<text x="236.8" y="254.8">MATERIAL / NOTES</text>
</g>
</svg>
